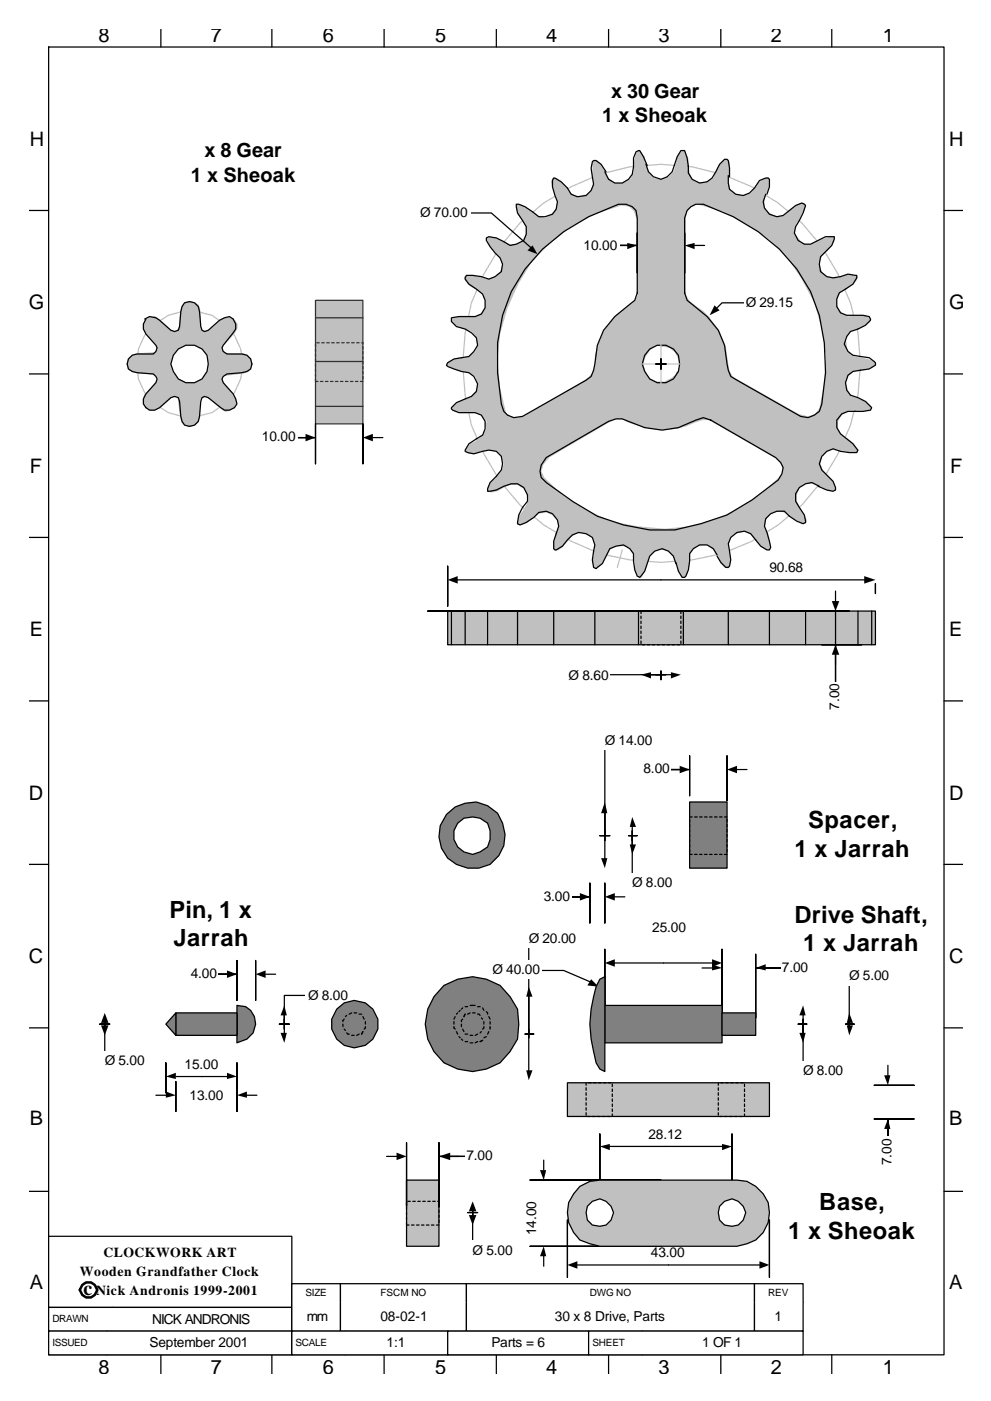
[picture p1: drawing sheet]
<svg xmlns="http://www.w3.org/2000/svg" width="210mm" height="297mm" viewBox="0 0 210 297" stroke-linecap="round" stroke-linejoin="round" font-family="sans-serif">
<path d="M110.3 47.3a46.1 46.1 0 0 1 23.3-11.9 42.1 42.1 0 0 1 44.2 22.7 40.5 40.5 0 0 1 0 38.1 40.9 40.9 0 0 1-24.6 21.2 46.3 46.3 0 0 1-25.9 0l-6.1-2.7a39.3 39.3 0 0 1-18.5-18.5l-2.7-6.1a46.3 46.3 0 0 1 0-25.9l2.7-6.1 3.4-5.8zM32.8 68.7a11.8 11.8 0 0 1 12.2-1.8 11.3 11.3 0 0 1 2.6 18.7l-2.6 1.9a11.5 11.5 0 0 1-15.6-7.2l-.3-3.1 .3-3.2 1.3-2.9z" fill="none" stroke="#c0c0c0" stroke-width=".26"/>
<path d="M200.3 252.6h4z" fill="#fff"/>
<g fill="none" stroke="#000" stroke-width=".26">
<path d="M10.3 10h190v277.2h-190zM34.1 6.2v3.8M57.7 6.2v3.8M81.5 6.2v3.8M105.3 6.2v3.8M129.1 6.2v3.8M152.9 6.2v3.8M176.5 6.2v3.8M6.3 44.6h4M200.3 44.6h4M6.3 79.3h4M200.3 79.3h4"/>
<path d="M6.3 113.9h4M200.3 113.9h4M6.3 148.6h4M200.3 148.6h4M6.3 183.3h4M200.3 183.3h4M6.3 217.9h4M200.3 217.9h4M6.3 252.6h4M200.3 252.6h4M34.1 287.2v4.1M57.7 287.2v4.1"/>
<path d="M81.5 287.2v4.1M105.3 287.2v4.1M129.1 287.2v4.1M152.9 287.2v4.1M176.5 287.2v4.1"/>
</g>
<path d="M10.3 262.1h51.6v15.1h-51.6z" fill-rule="evenodd" fill="#fff" stroke="#000" stroke-width=".26"/>
<path d="M61.9 272.2h10.3v3.9h-10.3z" fill-rule="evenodd" fill="#fff"/>
<path d="M61.9 276.1v-3.9h10.3v3.9" fill="none" stroke="#000" stroke-width=".26"/>
<path d="M72.2 272.2h26.8v3.9h-26.8z" fill-rule="evenodd" fill="#fff"/>
<path d="M72.2 276.1v-3.9h26.8v3.9" fill="none" stroke="#000" stroke-width=".26"/>
<path d="M99 272.2h61.1v3.9h-61.1z" fill-rule="evenodd" fill="#fff"/>
<path d="M99 276.1v-3.9h61.1v3.9" fill="none" stroke="#000" stroke-width=".26"/>
<path d="M160.1 272.2h10.3v3.9h-10.3z" fill-rule="evenodd" fill="#fff"/>
<path d="M160.1 276.1v-3.9h10.3v3.9" fill="none" stroke="#000" stroke-width=".26"/>
<path d="M10.3 277.2h13.5v5h-13.5z" fill-rule="evenodd" fill="#fff"/>
<path d="M23.8 277.2h-13.5v5h13.5" fill="none" stroke="#000" stroke-width=".26"/>
<path d="M23.8 277.2h38.1v5h-38.1z" fill-rule="evenodd" fill="#fff"/>
<path d="M23.8 277.2h38.1v5h-38.1" fill="none" stroke="#000" stroke-width=".26"/>
<path d="M61.9 276.1h10.3v6.1h-10.3z" fill-rule="evenodd" fill="#fff"/>
<path d="M61.9 276.1v6.1h10.3v-6.1" fill="none" stroke="#000" stroke-width=".26"/>
<path d="M72.2 276.1h26.8v6.1h-26.8z" fill-rule="evenodd" fill="#fff"/>
<path d="M72.2 276.1v6.1h26.8v-6.1" fill="none" stroke="#000" stroke-width=".26"/>
<path d="M99 276.1h61.1v6.1h-61.1z" fill-rule="evenodd" fill="#fff"/>
<path d="M99 276.1v6.1h61.1v-6.1" fill="none" stroke="#000" stroke-width=".26"/>
<path d="M160.1 276.1h10.3v6.1h-10.3z" fill-rule="evenodd" fill="#fff"/>
<path d="M160.1 276.1v6.1h10.3v-6.1" fill="none" stroke="#000" stroke-width=".26"/>
<path d="M10.3 282.2h12.5v5h-12.5z" fill-rule="evenodd" fill="#fff"/>
<path d="M22.8 282.2h-12.5v5h12.5" fill="none" stroke="#000" stroke-width=".26"/>
<path d="M22.8 282.2h39.1v5h-39.1z" fill-rule="evenodd" fill="#fff"/>
<path d="M22.8 282.2h39.1v5h-39.1" fill="none" stroke="#000" stroke-width=".26"/>
<path d="M61.9 282.2h11.4v5h-11.4z" fill-rule="evenodd" fill="#fff"/>
<path d="M73.3 282.2h-11.4v5h11.4" fill="none" stroke="#000" stroke-width=".26"/>
<path d="M73.3 282.2h21.7v5h-21.7z" fill-rule="evenodd" fill="#fff"/>
<path d="M73.3 282.2h21.7v5h-21.7" fill="none" stroke="#000" stroke-width=".26"/>
<path d="M95 282.2h29.9v5h-29.9z" fill-rule="evenodd" fill="#fff" stroke="#000" stroke-width=".26"/>
<path d="M124.9 282.2h11.4v5h-11.4z" fill-rule="evenodd" fill="#fff"/>
<path d="M136.3 282.2h-11.4v5h11.4" fill="none" stroke="#000" stroke-width=".26"/>
<path d="M136.3 282.2h34.1v5h-34.1z" fill-rule="evenodd" fill="#fff"/>
<path d="M136.3 282.2h34.1v5h-34.1" fill="none" stroke="#000" stroke-width=".26"/>
<path d="M66.9 63.7h10.1v26.2h-10.1z" fill-rule="evenodd" fill="#c0c0c0" stroke="#333" stroke-width=".26"/>
<g fill="none" stroke="#333" stroke-width=".26">
<path d="M66.9 67.4h10.1M66.9 76.1v.5h10.1v.6M66.9 72.9v.6M66.9 74v.5M66.9 75.1v.5M66.9 77.2v.5M66.9 78.2v.6M66.9 79.3v.5M67.2 72.7h.5M68.3 72.7h.5M69.3 72.7h.5M70.4 72.7h.5"/>
<path d="M71.4 72.7h.6M72.5 72.7h.5M73.6 72.7h.5M74.6 72.7h.5M75.7 72.7h.5M76.7 72.7h.3v.2M77 73.5v.5M77 74.5v.6M77 75.6v.5M77 77.7v.5M77 78.8v.5M77 79.8v.5"/>
<path d="M66.9 86.2h10.1M66.9 80.3v.6h.6M68 80.9h.5M69.1 80.9h.5M70.1 80.9h.5M71.2 80.9h.5M72.2 80.9h.6M73.3 80.9h.5M74.3 80.9h.6M75.4 80.9h.5M76.5 80.9h.5"/>
</g>
<path d="M66.9 89.9v8.4zM77 89.9v8.4zM59.3 92.8h7.6z" fill-rule="evenodd" fill="#fff"/>
<path d="M62.7 92.8h2.4M66.9 89.9v8.4v-8.4M66.9 92.8h-7.6h7.6M77 89.9v8.4v-8.4M79.1 92.8h2.1" fill="none" stroke="#000" stroke-width=".26"/>
<path d="M64.8 92l2.1 .8-2.1 .8zM77 92.8l2.1-.8v1.6z" fill="#000"/>
<g fill="#fff">
<path d="M55.3 90.7h7.9v3.9h-7.9z" fill-rule="evenodd"/>
<path d="M95 120v8.5zM185.7 123.7v2.2z" fill-rule="evenodd"/>
</g>
<path d="M95 120v8.5v-8.5M96.8 122.9h86.8M185.7 125.9v-2.2v2.2" fill="none" stroke="#000" stroke-width=".26"/>
<path d="M95 122.9l2.1-.8v1.6zM183.4 122.1l2.3 .8-2.3 .8z" fill="#000"/>
<g fill="#fff">
<path d="M162.7 118.4h8v4h-8z" fill-rule="evenodd"/>
<path d="M139.2 143.1h2.1zM140.2 142.3v1.8z" fill-rule="evenodd"/>
</g>
<path d="M129.1 143.1h11.1h-2.4M139.2 143.1h2.1h-2.1M140.2 144.1v-1.8v1.8M140.2 143.1h2.4" fill="none" stroke="#000" stroke-width=".26"/>
<path d="M136 143.1l2.1-.6v1.3zM142.3 142.5l2.2 .6-2.2 .7z" fill="#000"/>
<g fill="#fff">
<path d="M120.1 140.9h9.3v4.3h-9.3z" fill-rule="evenodd"/>
<path d="M146.3 160.2v8.5zM154.3 160.2v9.6zM139.2 163.2h7.1z" fill-rule="evenodd"/>
</g>
<path d="M142.1 163.2h2.1M146.3 160.2v8.5v-8.5M146.3 163.2h-7.1h7.1M154.3 160.2v9.6v-9.6M156.4 163.2h2.1" fill="none" stroke="#000" stroke-width=".26"/>
<path d="M144.2 162.4l2.1 .8-2.1 .8zM154.3 163.2l2.1-.8v1.6z" fill="#000"/>
<g fill="#fff">
<path d="M136 161h6.3v4h-6.3z" fill-rule="evenodd"/>
<path d="M127.3 177.2h2.1zM128.3 176.1v2.1z" fill-rule="evenodd"/>
</g>
<path d="M128.3 157.1v20.1v-5M127.3 177.2h2.1h-2.1M128.3 178.2v-2.1v2.1M128.3 177.2v5" fill="none" stroke="#000" stroke-width=".26"/>
<path d="M128.3 170l.6 2.4h-1.4zM127.5 181.9h1.4l-.6 2.2z" fill="#000"/>
<g fill="#fff">
<path d="M127.8 155h10.8v3.9h-10.8z" fill-rule="evenodd"/>
<path d="M133.3 177.2h1.9zM134.1 176.1v2.1z" fill-rule="evenodd"/>
</g>
<path d="M133.3 177.2h1.9h-1.9M134.1 178.2v-2.1v2.1M134.1 179v-1.8v10M134.1 175.1v2.1" fill="none" stroke="#000" stroke-width=".26"/>
<path d="M134.1 173.2l.8 2.1h-1.3zM133.6 179h1.3l-.8 2.2z" fill="#000"/>
<g fill="#fff">
<path d="M133.9 185.1h9.2v4h-9.2z" fill-rule="evenodd"/>
<path d="M128.3 201.3v14.5zM153.2 201.3v14.5z" fill-rule="evenodd"/>
</g>
<path d="M128.3 201.3v14.5v-14.5M130.2 204.2h21.1M153.2 201.3v14.5v-14.5" fill="none" stroke="#000" stroke-width=".26"/>
<path d="M128.3 204.2l2.1-.8v1.6zM151.1 203.4l2.1 .8-2.1 .8z" fill="#000"/>
<g fill="#fff">
<path d="M138.1 194.6h7.7v4h-7.7z" fill-rule="evenodd"/>
<path d="M111.4 219.3h1.8zM112.2 218.2v1.8z" fill-rule="evenodd"/>
</g>
<path d="M112.2 199.1v20.2v-8.3M111.4 219.3h1.8h-1.8M112.2 219.3v7.9M112.2 220v-1.8v1.8" fill="none" stroke="#000" stroke-width=".26"/>
<path d="M112.2 209.2l.8 2.1h-1.3zM111.7 226.9h1.3l-.8 2.1z" fill="#000"/>
<g fill="#fff">
<path d="M111.9 197h10.9v4h-10.9z" fill-rule="evenodd"/>
<path d="M169.3 217.1h1.9zM170.4 216.1v2.1z" fill-rule="evenodd"/>
</g>
<path d="M169.3 217.1h1.9h-1.9M170.4 218.2v-2.1v2.1M170.4 219.3v-2.2v10.1M170.4 215v2.1" fill="none" stroke="#000" stroke-width=".26"/>
<path d="M170.4 213.2l.5 2.1h-1.3zM169.6 219h1.3l-.5 2.1z" fill="#000"/>
<g fill="#fff">
<path d="M169.9 225.1h9.2v3.9h-9.2z" fill-rule="evenodd"/>
<path d="M179.4 217.1h1.8zM180.2 216.1v2.1z" fill-rule="evenodd"/>
</g>
<path d="M179.4 217.1h1.8h-1.8M180.2 218.2v-2.1v2.1M180.2 207.1v10v-.5M180.2 217.1v.6" fill="none" stroke="#000" stroke-width=".26"/>
<path d="M180.2 214.8l.8 2.1h-1.3zM179.7 217.4h1.3l-.8 2.1z" fill="#000"/>
<g fill="#fff">
<path d="M179.9 205h9.3v3.9h-9.3z" fill-rule="evenodd"/>
<path d="M120.4 258.7v12.1zM163.2 258.7v12.1z" fill-rule="evenodd"/>
</g>
<path d="M120.4 270.8v-12.1v12.1M122.2 268.2h39.2M163.2 270.8v-12.1v12.1" fill="none" stroke="#000" stroke-width=".26"/>
<path d="M120.4 268.2l2.1-.8v1.6zM161.1 267.4l2.1 .8-2.1 .8z" fill="#000"/>
<g fill="#fff">
<path d="M137.8 263.7h8v4h-8z" fill-rule="evenodd"/>
<path d="M127.3 240.4v15.4zM155.3 240.4v15.4z" fill-rule="evenodd"/>
</g>
<path d="M127.3 240.4v15.4v-15.4M129.1 243.1h24.1M155.3 240.4v15.4v-15.4" fill="none" stroke="#000" stroke-width=".26"/>
<path d="M127.3 243.1l2.1-.6v1.4zM153.2 242.5l2.1 .6-2.1 .8z" fill="#000"/>
<g fill="#fff">
<path d="M137.3 238.6h8v3.9h-8z" fill-rule="evenodd"/>
<path d="M112.4 264.2h27.8zM112.4 250.2h27.8z" fill-rule="evenodd"/>
</g>
<path d="M112.4 250.2h27.8h-27.8M115.4 246v2.1M112.4 264.2h27.8h-27.8M115.4 266.1v2.4" fill="none" stroke="#000" stroke-width=".26"/>
<path d="M114.6 248.1h1.3l-.5 2.1zM115.4 264.2l.5 2.1h-1.3z" fill="#000"/>
<g fill="#fff">
<path d="M110.9 254.4h3.9v7.7h-3.9z" fill-rule="evenodd"/>
<path d="M153.2 202.3v13.5zM160.3 202.3v13.5zM160.3 205.2h8.5z" fill-rule="evenodd"/>
</g>
<path d="M149 205.2h2.3M153.2 202.3v13.5v-13.5M160.3 202.3v13.5v-13.5M160.3 205.2h8.5h-8.5M162.2 205.2h2.4" fill="none" stroke="#000" stroke-width=".26"/>
<path d="M151.1 204.4l2.1 .8-2.1 .6zM160.3 205.2l2.2-.8v1.4z" fill="#000"/>
<path d="M165.6 203.1h6.4v4h-6.4z" fill-rule="evenodd" fill="#fff"/>
<path d="M146.3 170h8v14.1h-8z" fill-rule="evenodd" fill="#808080" stroke="#000" stroke-width=".26"/>
<g fill="none" stroke="#000" stroke-width=".26">
<path d="M146.3 173.2h.5M146.3 173.7v.6M146.3 174.8v.5M146.3 175.9v.5M146.3 176.9v.5M146.3 178v.5M146.3 179v.6M147.4 173.2h.5M148.4 173.2h.6M149.5 173.2h.5M150.5 173.2h.6M151.6 173.2h.5"/>
<path d="M152.7 173.2h.5M153.7 173.2h.6M154.3 173.7v.6M154.3 174.8v.5M154.3 175.9v.5M154.3 176.9v.5M154.3 178v.5M154.3 179v.6M146.3 181.2h.5M146.3 180.1v.5M147.4 181.2h.5M148.4 181.2h.6"/>
<path d="M149.5 181.2h.5M150.5 181.2h.6M151.6 181.2h.5M152.7 181.2h.5M153.7 181.2h.6M154.3 180.1v.5"/>
</g>
<path d="M86.3 250.2h6.8v14h-6.8z" fill-rule="evenodd" fill="#c0c0c0" stroke="#000" stroke-width=".26"/>
<g fill="none" stroke="#000" stroke-width=".26">
<path d="M86.3 259.2v.5h.5M86.3 255v.5M86.3 256v.6M86.3 257.1v.5M86.3 258.1v.6M86.5 254.7h.5M87.3 259.7h.5M87.6 254.7h.5M88.4 259.7h.5M88.6 254.7h.6M89.4 259.7h.6M89.7 254.7h.5"/>
<path d="M90.5 259.7h.5M90.8 254.7h.5M91.5 259.7h.6M91.8 254.7h.5M92.6 259.7h.5M92.9 254.7h.2v.3M93.1 255.5v.5M93.1 256.6v.5M93.1 257.6v.5M93.1 258.7v.5"/>
</g>
<path d="M86.3 242.3v13.5zM93.1 242.3v13.5zM93.1 245.2h8.8z" fill-rule="evenodd" fill="#fff"/>
<path d="M82 245.2h2.4M86.3 242.3v13.5v-13.5M93.1 242.3v13.5v-13.5M93.1 245.2h8.8h-8.8M95.2 245.2h2.2" fill="none" stroke="#000" stroke-width=".26"/>
<path d="M84.1 244.4l2.2 .8-2.2 .8zM93.1 245.2l2.4-.8v1.6z" fill="#000"/>
<g fill="#fff">
<path d="M98.7 243.1h6.1v3.9h-6.1z" fill-rule="evenodd"/>
<path d="M144.2 217.1h2.1zM145.3 216.1v2.1z" fill-rule="evenodd"/>
</g>
<path d="M114.6 205.8h5l5.5 2.3M144.2 217.1h2.1h-2.1M145.3 218.2v-2.1v2.1" fill="none" stroke="#000" stroke-width=".26"/>
<path d="M125.4 207.6l1.6 1.6-2.4-.3z" fill="#000"/>
<g fill="#fff">
<path d="M104 203.6h10.8v4h-10.8z" fill-rule="evenodd"/>
<path d="M35.2 225.3v6.4zM50.3 225.3v5.1z" fill-rule="evenodd"/>
</g>
<path d="M35.2 225.3v6.4v-6.4M37.3 228.2h10.9M50.3 225.3v5.1v-5.1" fill="none" stroke="#000" stroke-width=".26"/>
<path d="M35.2 228.2l2.1-.7v1.3zM48.2 227.5l2.1 .7-2.1 .6z" fill="#000"/>
<g fill="#fff">
<path d="M38.9 223.7h7.7v4h-7.7z" fill-rule="evenodd"/>
<path d="M50.3 203.6v8.5zM54.2 203.6v8.5zM43.1 206.6h7.2z" fill-rule="evenodd"/>
</g>
<path d="M46 206.6h2.2M50.3 203.6v8.5v-8.5M50.3 206.6h-7.2h7.2M54.2 203.6v8.5v-8.5M56.4 206.6h2.1" fill="none" stroke="#000" stroke-width=".26"/>
<path d="M48.2 205.8l2.1 .8-2.1 .7zM54.2 206.6l2.2-.8v1.5z" fill="#000"/>
<g fill="#fff">
<path d="M40.2 204.4h6.1v4h-6.1z" fill-rule="evenodd"/>
<path d="M59.3 217.1h2.1zM60.3 216.1v2.1z" fill-rule="evenodd"/>
</g>
<path d="M59.3 217.1h2.1h-2.1M60.3 218.2v-2.1v2.1M60.3 217.1v2.2M65.4 211h-5.1v6.1v-2.1" fill="none" stroke="#000" stroke-width=".26"/>
<path d="M60.3 213.2l.6 2.1h-1.4zM59.5 219h1.4l-.6 2.1z" fill="#000"/>
<g fill="#fff">
<path d="M64.8 208.9h9.3v4.3h-9.3z" fill-rule="evenodd"/>
<path d="M37.3 229.3v6.4zM50.3 229.3v6.4z" fill-rule="evenodd"/>
</g>
<path d="M33.1 232.2h2.1M37.3 229.3v6.4v-6.4M50.3 229.3v6.4v-6.4M52.1 232.2h2.4" fill="none" stroke="#000" stroke-width=".26"/>
<path d="M35.2 231.4l2.1 .8-2.1 .5zM50.3 232.2l2.1-.8v1.3z" fill="#000"/>
<g fill="#fff">
<path d="M39.7 230.1h7.9v4.2h-7.9z" fill-rule="evenodd"/>
<path d="M99.2 257.1h2.1zM100.3 256v2.1z" fill-rule="evenodd"/>
</g>
<path d="M99.2 257.1h2.1h-2.1M100.3 258.1v-2.1v2.1M100.3 257.6v-.5v7.9M100.3 256.6v.5" fill="none" stroke="#000" stroke-width=".26"/>
<path d="M100.3 254.7l.8 2.1h-1.6zM99.5 257.6h1.6l-.8 2.1z" fill="#000"/>
<g fill="#fff">
<path d="M100 262.9h9v4.2h-9z" fill-rule="evenodd"/>
<path d="M21.2 217.1h2.1zM22.2 216.1v2.1z" fill-rule="evenodd"/>
</g>
<path d="M21.2 217.1h2.1h-2.1M22.2 218.2v-2.1v2.1M22.2 217.7v-.6v8M22.2 216.6v.5" fill="none" stroke="#000" stroke-width=".26"/>
<path d="M22.2 214.8l.8 2.1h-1.6zM21.4 217.4h1.6l-.8 2.1z" fill="#000"/>
<path d="M22 223h9v3.9h-9z" fill-rule="evenodd" fill="#fff"/>
<g fill="#c0c0c0" stroke="#c0c0c0" stroke-width=".26">
<path d="M31 67.9l.7-.5 1.1-.3 .8 .5 2.9 2.7h1.1l2.6 6.9-6.9-2.7v-.8l-.2-.8-2.7-3.1v-1.1z" fill-rule="evenodd"/>
<path d="M27.3 76.1l.5-.5 1-.5 4-.3 .5-.3v-.2l6.9 2.9-6.9 2.9-.2-.5-.8-.3-3.2-.3-1.1-.2-.7-.6-.3-1z" fill-rule="evenodd"/>
<path d="M33.3 79.8l6.9-2.6-2.6 6.8h-.8l-.6 .3-2.3 2.1a2.08 2.08 0 0 1-2.8 .1 2.08 2.08 0 0 1-.4-2.7l2.6-2.9 .3-.6z" fill-rule="evenodd"/>
<path d="M40.2 77.2l3.2 6.8-.8 .3-.3 .8v3.2a1.99 1.99 0 0 1-1.8 2.1 1.99 1.99 0 0 1-2.1-1.9l-.6-4.5h-.5z" fill-rule="evenodd"/>
<path d="M40.2 77.2l6.9 2.6v.8l.3 .5 2.1 2.7a1.87 1.87 0 0 1-.8 3.2l-.8 .2-4-3.2-.5-.2-.5 .2z" fill-rule="evenodd"/>
<path d="M40.2 77.2l6.9-2.9 1.1 .8h3.4a2.01 2.01 0 0 1 1.8 1.8 2.01 2.01 0 0 1-1.5 2.1l-4.5 .6-.3 .5z" fill-rule="evenodd"/>
<path d="M42.9 70.3h.8l.7-.3 2.4-2.1a2.03 2.03 0 0 1 2.3-.4 2.03 2.03 0 0 1 1.2 2l-.6 1.1-2.6 2.9v1l-6.9 2.7z" fill-rule="evenodd"/>
<path d="M39.2 64.2l1-.3 1.1 .3 .8 .5 .2 .8 .3 4.3 .8 .5-3.2 6.9-2.9-6.9 .8-1.1 .3-3.1 .2-1.1z" fill-rule="evenodd"/>
</g>
<path d="M37.8 74a3.9 3.9 0 0 1 4.3-.5 3.9 3.9 0 0 1 2.1 3.7 3.8 3.8 0 0 1-3 4 3.8 3.8 0 0 1-4.4-2.4l-.6-1.6 .6-1.9z" fill-rule="evenodd" fill="#fff" stroke="#000" stroke-width=".26"/>
<path d="M30.7 67.6l1-.5 1.4 .3 3.1 2.6 .8 .3 .8-.3 .3-.8 .3-3.1 .2-1.1 .6-.8a2.12 2.12 0 0 1 3.1 1.9l.3 3.1 .3 .8 .5 .3 .8-.3 2.4-2.1 1-.5 1.1-.3a2.14 2.14 0 0 1 .8 3.5l-2.1 2.6-.3 .5 .3 .8 .8 .6h3.1a1.99 1.99 0 0 1 2.2 1.9 1.99 1.99 0 0 1-2.2 2l-3.1 .3-.8 .5-.3 .5 .3 .8 2.1 2.4 .5 1.1 .3 1a2.14 2.14 0 0 1-3.5 .8l-2.6-2.1-.8-.3-.5 .3-.3 .8-.3 3.2a1.99 1.99 0 0 1-2 2.1 1.99 1.99 0 0 1-1.9-2.1l-.3-3.2-.3-.8-.8-.3-.8 .3-2.3 2.1a2.06 2.06 0 0 1-2.9 0 2.06 2.06 0 0 1 0-2.9l2.1-2.4 .2-.8-.2-.5-.6-.5-3.4-.3-1.1-.2-.7-.6a2.12 2.12 0 0 1 1.8-3.1h3.4l.6-.6 .2-.8-.2-.5-2.1-2.4-.6-1v-1.1l.6-1.1" fill="none" stroke="#000" stroke-width=".26"/>
<g fill="#c0c0c0" stroke="#c0c0c0" stroke-width=".53">
<path d="M112.4 49.7l4.8-4a35.5 35.5 0 0 1 23.6-7.4v34.6l-1.9 .3a4.4 4.4 0 0 0-2.1 6.1l-9.8-5.8a15 15 0 0 1 7.7-9.3l.8-1.3v-16.2l-.8-2.1-1.1-1-1.8-.3a36 36 0 0 0-19.1 11.9 38.4 38.4 0 0 0-7.4 21.2l.5 5.8 1.4 5.6 1 .7 1.3 .3 1.6-.3 13-7.6 1-.8 1.1-1.3 .3-1.6v-1.9l.5-1.8 9.8 5.8v-.3l-30.2 17.7a39.4 39.4 0 0 1-3.7-30.6l2.1-6.1 3.2-5.3z" fill-rule="evenodd"/>
<path d="M106.4 96.2l30.1-17.2a4 4 0 0 0 6.1 1.3l1.3-1-.2 11.4-3.5 .2-3.4-.5-3.5-1.1-1.3-.8h-1.6l-14 8.2-1.3 1.6-.5 1.6 .8 1.6 4.2 4 4.8 2.9 5.2 2.4 5.6 1a34.1 34.1 0 0 0 31-11.1l.2-1.3-.5-1.3-1.1-1.1-14.3-8.2h-1.5l-3.5 1.3-1.8 .6 .2-11.7h-.2l30.4 17.7a39.5 39.5 0 0 1-43.4 18.6l-6.1-2.1-5.5-3.2-5.1-3.7-4.2-4.8z" fill-rule="evenodd"/>
<path d="M140.2 38.3a37.9 37.9 0 0 1 35.7 22.5l2.2 5.8 1.3 6.3a38.7 38.7 0 0 1-5.6 24.1l-30.1-17.4 .8-1.6-.3-1.9-.8-1.6-1.3-1-1.9-.3 10.1-5.8 2.1 2.9 1.3 3.2 .8 5.3 .8 1.3 14 7.9 2.1 .5 1.6-.5 1.1-1.3a34.2 34.2 0 0 0-3.7-27.5l-3.2-4.8-4-4-4.7-3.1-5-2.7-5.6-1.6-1.3 .6-1.1 1-.2 1.6v16.4l.7 1.3 3 2.2 1.3 1.3-10.1 5.8z" fill-rule="evenodd"/>
</g>
<g fill="#c0c0c0">
<path d="M169.3 51l1.6 .8h1.3l3-1.4 1.3-.2 .5 .2v.8l-.5 .8-.8 1.1-1.3 1.3-.6 1.6 .6 1.6a7.1 7.1 0 0 1-5.1-6.6z" fill-rule="evenodd"/>
<path d="M174.4 57.6l1 1 1.6 .3 1.6-.3 1.3-.5 2.1 .5-.2 .8-.8 .8-2.7 1.9-.8 1.3v1.6a6.4 6.4 0 0 1-3.1-7.4z" fill-rule="evenodd"/>
<path d="M177.5 65l1.1 1.3 1.3 .8 1.6-.2h1.6l1 .2 .8 .5-.5 .8-.8 .6-3.2 1.3-1 1.3v1.3a6.4 6.4 0 0 1-1.9-7.9z" fill-rule="evenodd"/>
<path d="M179.4 72.9l.5 1.6 1.3 1.1 2.9 .5 1.4 .5 .5 .6-.5 .5-1.1 .5-3.2 .6-1.3 1-.5 1.6-1.1-2.1-.5-2.1 .5-2.1z" fill-rule="evenodd"/>
<path d="M148.4 38.8l1.6-.3 1.3-.8 .6-1.5 .8-1.4 .8-.8 .8-.2 .5 .5v2.4l-.3 2.1 .5 1.6 1.1 .8-2.4 .5-2.1-.2-1.6-1.1z" fill-rule="evenodd"/>
<path d="M156.1 41.2l1.6 .3 1.6-.6 1.8-2.4 1.1-.8 .8-.2 .2 .8v1l-1 3.2v1.6l1 1.1a6.8 6.8 0 0 1-7.1-4z" fill-rule="evenodd"/>
<path d="M163.2 45.2l1.6 .7 1.6-.2 2.4-2.1 1.1-.6h.8l.2 .8-2.1 4-.3 1.6 .8 1.3a6.4 6.4 0 0 1-6.1-5.5z" fill-rule="evenodd"/>
<path d="M157.7 111l1.6-1.3 1.8-.8h2.4l-1 1.3-.3 1.6 .8 1.4 .5 2.6-.3 .8h-.7l-1.1-.8-2.1-2.4-1.3-.8-1.6 .6z" fill-rule="evenodd"/>
<path d="M148.4 115.5l1.9-1.6 1.8-1 1.9-.3 2.4 .3-1.4 1-.5 1.6 .5 3.2-.5 1.9-.8-.3-.8-.8-1.6-2.9-1.3-1.1z" fill-rule="evenodd"/>
<path d="M140.5 116.6l1.8-1.3 2.2-.8 1.8 .2 2.1 .8-1.3 .8-.8 1.4v1.5l-.3 1.6-.2 1.1-.5 .5-.8-.3-.6-1-1-3.2-1.1-1z" fill-rule="evenodd"/>
<path d="M132.3 115.5l2.1-.8 2.1-.2 4 1.8-1.6 .6-1.1 1-1 3.2-.5 1-.6 .6-1-1.9-.3-3.1-.8-1.4z" fill-rule="evenodd"/>
<path d="M179.4 81.1l.5 1.6 .8 1.3 2.9 1.1 1.1 .8 .2 .5-.5 .6-1 .2h-3.5l-1.3 .8-.8 1.3-.5-2.3v-2.2l.8-1.8z" fill-rule="evenodd"/>
<path d="M175.9 90.7l1.9-1.4v1.6l.8 1.4 2.4 1.5 .8 1.1 .2 .8-.5 .3h-1.1l-3.4-.8-1.6 .5-.8 1-.2-2.3 .5-2.1z" fill-rule="evenodd"/>
<path d="M170.9 99.1l1.6-1.3 1.9-1.1-.3 1.6 .5 1.4 2.1 2.3 .6 1.1v.8l-.6 .3-1.3-.3-2.9-1.3h-1.6l-1.3 .8 .5-2.4z" fill-rule="evenodd"/>
<path d="M165.6 105l1.9-1.1 2.1-.5-.5 1.6v1.3l2.1 3.9-.3 .8h-.8l-1.8-1-1.9-1.3-1.6-.3-1.3 .5 .8-2.1z" fill-rule="evenodd"/>
<path d="M102.9 89.3l1.9 1.6 1.3 1.6 .5 2.1-.2 2.1-1.1-1-1.6-.3-1.6 .3-1.6 .5h-1l-.8-.5 1-1.6 1.1-.5 1.6-1.3 .8-1.4z" fill-rule="evenodd"/>
<path d="M96 86.2l1.1-.8 2.9-1.4 1.1-1.3 .2-1.3a5.9 5.9 0 0 1 1.6 7.9l-.8-1.3-1.3-.5h-3.2l-1.3-.3-.5-.5z" fill-rule="evenodd"/>
<path d="M95.2 76.6l1.1-.5 3.2-.5 1.3-1.1 .5-1.3a7 7 0 0 1 0 8.2l-.5-1.6-1.3-.8a7.6 7.6 0 0 1-4.8-1.8z" fill-rule="evenodd"/>
<path d="M95.8 67.6l1.6-.5h3.4l1.3-.8 .8-1.3 .8 2.4-.2 2.1-.8 1.8-1.4 1.9-.2-1.6-1.1-1.3-2.9-1.1-1.1-.8z" fill-rule="evenodd"/>
<path d="M124.4 113.2l2.3-.3 2.2 .3 1.8 .7 1.6 1.9h-1.6l-1.3 .8-1.6 2.9-.8 .8-.5 .3-.6-.6-.2-1 .5-3.5-.5-1.6z" fill-rule="evenodd"/>
<path d="M117.2 109.2a6.3 6.3 0 0 1 7.2 4l-1.6-.3-1.4 .8-2.1 2.4-.8 .5-.8 .3a5.7 5.7 0 0 1 .8-5.1l-.2-1.6z" fill-rule="evenodd"/>
<path d="M111.1 103.6l2.4 .6 1.9 1 1.3 1.6 .5 2.4-1.3-.5-1.6 .2-2.4 1.9-1.3 .5h-.8v-.8l.3-1.1 1.8-2.9v-1.5z" fill-rule="evenodd"/>
<path d="M106.4 97l2.1 1.1 1.6 1.3 .8 1.8 .2 2.4-1.3-.8h-1.6l-1.3 .6-1.3 .8-1.4 .2-.7-.2v-.8l.5-1.1 1-.8 1.4-1.6 .5-1.6z" fill-rule="evenodd"/>
<path d="M126.2 33.8l.5 .2 .8 .8 1.6 2.9 1.3 1.1h1.6a6.7 6.7 0 0 1-7.6 2.7l1-1.1 .5-1.6-.2-1.6v-2.6z" fill-rule="evenodd"/>
<path d="M134.9 32.5l.6-.6 .5 .3 .8 1 .8 3.2 1 1.3 1.6 .3-1.8 1.3-2.1 .6-2.2-.3-2.1-.8 1.6-.8 .8-1.3v-1.6z" fill-rule="evenodd"/>
<path d="M144.5 32.2l.5-.3 .5 .6 .5 1 .3 3.2 .8 1.6 1.3 .5-2.1 .8-2.1 .3-2.1-.6-1.9-1.3 1.6-.5 1.1-1.1 .5-1.6 .3-1.6z" fill-rule="evenodd"/>
<path d="M98.4 58.6l.8-.2h1.1l3.2 .8 1.5-.6 1.1-1a6.6 6.6 0 0 1-3.2 7.7v-1.9l-.8-1.3-2.6-1.6-.8-1.1z" fill-rule="evenodd"/>
<path d="M103.2 50.4l.8-.2 1 .2 3.2 1.4h1.6l1.1-.8a6 6 0 0 1-4.8 6.6l.5-1.6-.5-1.3-2.1-2.4z" fill-rule="evenodd"/>
<path d="M109.5 43.3h.8l1.1 .5 2.6 1.9 1.6 .5 1.3-.8a6.4 6.4 0 0 1-6 5.6l.8-1.6v-1.3l-1.9-2.7z" fill-rule="evenodd"/>
<path d="M117.2 37.7h.8l1.1 .8 2.1 2.4 1.6 .8 1.3-.5-1.1 2.1-1.8 1.3-1.9 .8h-2.4l1.1-1.3 .3-1.3-1.4-4.3z" fill-rule="evenodd"/>
</g>
<g fill="none" stroke="#000" stroke-width=".26">
<path d="M128.6 36.4l-1.1-1.6-1-.8h-.6l-.2 .3-.3 1.3 .5 3.5-.5 1.3-1 1.1-1.9 .2-1.3-.5a6 6 0 0 0-3.7-3.5l-.3 .6v1.3l.5 1.9a2.83 2.83 0 0 1-2.1 4.4h-1.3l-2.9-2.1-1.3-.5h-.6l.3 1.9 1.9 2.9v1.6l-.6 1.3-1.6 .8-1.3 .2-2.9-1.6-1.6-.2-.5 .2v.6l.8 1.3 2.1 2.4 .5 1.3-.2 1.6-1.4 1-1.3 .6-1.6-.6-1.8-.2h-1.3l-.3 .8 .8 1 1.6 1.1a3.4 3.4 0 0 1 1 5.3l-1.3 .5h-3.4l-1.6 .3v.8l1 1 1.9 .6 1.3 .8 1.1 1 .2 1.6-.8 1.3-1 1.1-3.2 .5-1.3 .8-.3 .5a11.6 11.6 0 0 0 4.8 1.6l1 .8 .8 1.6-.2 1.6-1.1 1-3.2 1.4-1 1v.3l.2 .3 1.4 .5h3.4l1.3 .5 .8 1.3v1.6l-.5 1.4-2.9 1.8-.8 1.3v.3l.5 .3 1.3 .2 3.2-.8 1.6 .3 1.1 1 .2 1.6-.2 1.4-2.4 2.6-.5 1.3v.6l1.8-.3 1.6-.8 1.6-.5h1.3l1.3 .8 .8 1.6v1.3a6.3 6.3 0 0 0-2.1 4.7l.5 .3 1.4-.5 1.5-1.1 1.1-1a3 3 0 0 1 3.6 .8 3 3 0 0 1 .1 3.7l-.5 1.5v1.6l.2 .3h.3l1.3-.8 1.1-1.3a3.3 3.3 0 0 1 5.3-.6l.5 1.6-.5 3.2 .2 1.6 .6 .3 1.3-1.1 1.6-3.2 1.3-.5 1.6-.3 1.3 .8 .8 1.1v1.6l.3 1.8 .5 1.3 .5 .3 1.1-1.3 1-3.2 1.1-1 1.6-.6 1.3 .6 1.1 1 .5 1.6M137.1 34.8l.5 1.6 1 1.1 1.6 .5 1.4-.5 1-1.1 1.1-3.2 .8-1.3h.8l.5 1.6 .2 1.9M137.3 35.1l-.8-1.9-.8-1.3h-.2l-.6 .3-.5 1.3v1.9a3.1 3.1 0 0 1-2.5 3.4 3.1 3.1 0 0 1-3.6-2.4M146 35.1v1.6l.8 1.3a3.1 3.1 0 0 0 5.1-1.6l.8-1.6 1-1h.6l.2 .2 .3 1.6v1.9M154.5 37.2v1.6l.3 1.3a3.1 3.1 0 0 0 5.3-.2l1-1.6 1.4-.6h.5l.2 .3v1.6l-.5 1.6M115.1 52.8l4.5-3.7 5.3-3.2 6.3-2.6h1.6l1.3 .5 .8 .8 .3 1.6v15.9l-.5 1.6-4.3 3.4-2.3 2.9-1.4 3.2-.5 4-.3 1.3-.5 1.3-1 .8-13.5 7.7-1.9 .2-1.3-.5-.8-.8-.5-1.6-.8-6.6v-6.3a30.3 30.3 0 0 1 9.5-19.9zM146.6 43.8l1-.5h1.6a40.2 40.2 0 0 1 19.9 13.8l2.9 4.7a40.1 40.1 0 0 1 2.4 23.8l-.6 1.6-1 .8-1.4 .5-1.5-.2-14.9-8.5-.5-1.3-.8-5.3-1.3-3.2-2.4-2.9-4.2-3.4-.5-1.6v-15.9l.5-1.6zM162.5 41.2a3 3 0 0 0 .1 3.6 3 3 0 0 0 3.6 .9l2.6-2.1 1.3-.6 .6 .3 .2 .3-.5 1.6-1.6 2.9-.3 1.3 .8 1.6 1.4 .8h1.3l3.2-1.6h1.8v.5l-.5 1.3-2.4 2.4-.3 1.6 .3 1.6 1.3 1 1.3 .3 1.6-.3 1.6-.5 1.9 .3v.5l-.8 1.3-2.9 1.9-.6 1.3v1.6l.8 1.3 1.4 .6h3.4l1.3 .2 .3 .5v.3l-1.1 1.1-1.6 .8-1.6 .5-.7 1-.6 1.6 .8 1.6 1.1 .8 3.4 .5 1.3 1.1v.5l-1.3 .8-1.8 .3a2.92 2.92 0 0 0-3.2 2.6 2.92 2.92 0 0 0 2.6 3.2l1.6 .8 1.3 1.3-.2 .6-1.6 .2h-1.9M137.8 74a3.9 3.9 0 0 1 4.3-.5 3.9 3.9 0 0 1 2.1 3.7 3.8 3.8 0 0 1-3 4 3.8 3.8 0 0 1-4.4-2.4l-.5-1.6 .5-1.9zM115.9 97l13.2-7.7 1.6-.5h1.3l1.3 .5a13.9 13.9 0 0 0 14.3-.2l1.6-.6 1.6 .6 13.8 7.9 1 1.1 .6 1-.3 1.4-.8 1.3-5.6 4.2-5.2 3.2-5.6 1.8-5.6 1.4h-5.3l-5.5-1.1-5.6-1.9-5.3-3.1-5.5-4-1.1-1.1-.2-1.3 .2-1.3zM181.5 87.2h-1.6l-1.3 .6-1.1 1.3v1.6l.8 1.3 2.7 2.1 1 1.3-.2 .6h-1.6l-1.9-.3-1.6-.5-1.3 .5-1 1-.6 1.6 .6 1.4 2.3 2.3 .6 1.4v.5l-.6 .3-1.3-.3-1.8-.8M152.1 117.7a3.1 3.1 0 0 0-2.8-2.3 3.1 3.1 0 0 0-3 2 6.8 6.8 0 0 1-1 5h-.6l-.8-1.3-.5-1.9"/>
<path d="M173.8 103.1l-1.6-.8a3.2 3.2 0 0 0-3.1 1.8 3.2 3.2 0 0 0 .5 3.5l1.1 1.6 .2 1.6-.5 .2-1.3-.5-1.6-1.1-1.1-1h-1.6a2.83 2.83 0 0 0-2.1 4.5l.8 3.2-.3 .5h-.5l-1.3-.8-1.1-1.3a3 3 0 0 0-3.9-1.6 3 3 0 0 0-1.6 4l.2 1.8-.2 1.3-.3 .3h-.5l-1.1-1.1-.8-1.3"/>
</g>
<path d="M135.2 77.2h10.1M140.2 72.1v10.1M132 116.6l-1 3.7" fill="none" stroke="#c0c0c0" stroke-width=".26"/>
<path d="M94.2 208.9a10.5 10.5 0 0 1 11.9 0l2.1 2.4 1.6 2.7 .3 3.1-.3 3.2-1.6 2.7-2.1 2.3a10.5 10.5 0 0 1-11.9 0 10.5 10.5 0 0 1 0-16.4z" fill-rule="evenodd" fill="#808080" stroke="#000" stroke-width=".26"/>
<g fill="none" stroke="#000" stroke-width=".26">
<path d="M96.3 217.7v.2l.3 .3M96.3 216.6v.5M96.6 215.5l-.3 .6M96.8 218.7l.3 .6M97.1 214.8l-.3 .2M97.4 219.8l.2 .2M97.6 214.2l-.2 .3M97.9 217.1v.6M98.2 213.7l-.3 .3M98.2 218.2l.2 .5M98.2 216.1l-.3 .2v.3M98.7 213.4h.5"/>
<path d="M98.7 219.3h.5M98.7 215l-.3 .5M99.7 213.2h1.1M99.7 219.5h.6M99.7 214.8l-.5 .2M100.3 214.8h.5M101.3 213.4h.6M101.3 215h.3l.3 .3M101.3 219.3l-.5 .2M102.1 215.8l.3 .3M102.1 218.7l-.2 .3M102.4 213.7l.3 .5"/>
<path d="M102.7 216.6v.5M102.7 217.7v.2l-.3 .3M103.2 214.5l.3 .3v.2M103.2 219.8l-.5 .2M103.7 215.5l.3 .6M103.7 218.7l-.2 .6M104 216.6v.5M104 217.7v.5M97.9 220.3l.3 .3M98.7 220.8h.5M99.7 221.1h.6M101.3 220.8l-.5 .3"/>
<path d="M102.4 220.6l-.5 .2"/>
</g>
<path d="M95 129.6h90.7v7.1h-90.7z" fill-rule="evenodd" fill="#c0c0c0" stroke="#000" stroke-width=".26"/>
<g fill="none" stroke="#000" stroke-width=".26">
<path d="M136 130.6v.5M136 131.7v.5M136 132.7v.6M136 133.8v.5M136 134.8v.6M136 135.9v.5M136.3 136.7h.5M136.5 129.6h-.5v.5M137.1 129.6h.5M137.3 136.7h.5M138.1 129.6h.5M138.4 136.7h.5"/>
<path d="M139.2 129.6h.5M139.4 136.7h.6M140.2 129.6h.6M140.5 136.7h.5M141.3 129.6h.5M141.6 136.7h.5M142.3 129.6h.6M142.6 136.7h.5M143.4 129.6h.5M143.7 136.7h.5M144.5 129.6v.5M144.5 130.6v.5"/>
<path d="M144.5 131.7v.5M144.5 132.7v.6M144.5 133.8v.5M144.5 134.8v.6M144.5 135.9v.5"/>
</g>
<path d="M174.4 136.7h8.4zM90.8 129.6h89.4zM177.3 136.7v10.8z" fill-rule="evenodd" fill="#c0c0c0"/>
<path d="M174.4 136.7h8.4h-8.4M177.3 136.7v10.8v-10.8M177.3 125.3v2.4M177.3 138.6v2.3M180.2 129.6h-89.4h89.4" fill="none" stroke="#000" stroke-width=".26"/>
<path d="M177.3 136.7l.8 2.1h-1.6zM176.5 127.4h1.6l-.8 2.2z" fill="#000"/>
<path d="M175.2 144.6h3.9v6.1h-3.9z" fill-rule="evenodd" fill="#fff"/>
<g fill="none" stroke="#000" stroke-width=".26">
<path d="M95.8 129.6v7.1M98.7 129.6v7.1M103.5 129.6v7.1M109.8 129.6v7.1M117.5 129.6v7.1M126.2 129.6v7.1M135.5 129.6v7.1M145 129.6v7.1M154.5 129.6v7.1M163.2 129.6v7.1M170.9 129.6v7.1M177.3 129.6v7.1"/>
<path d="M182 129.6v7.1M184.9 129.6v7.1"/>
</g>
<path d="M50.3 213.2a3.8 3.8 0 0 1 3.5 1.8 3.8 3.8 0 0 1-.1 4l-1.3 1.3-2.1 .8z" fill-rule="evenodd" fill="#808080" stroke="#000" stroke-width=".26"/>
<path d="M50.3 215v4.3" fill="none" stroke="#000" stroke-width=".26"/>
<g fill="#808080" stroke="#000" stroke-width=".26">
<path d="M37.3 214.8h13v4.7h-13z" fill-rule="evenodd"/>
<path d="M37.3 214.8v4.7l-2.1-2.4z" fill-rule="evenodd"/>
<path d="M128.3 213.2h24.9v7.9h-24.9z" fill-rule="evenodd"/>
<path d="M153.2 214.8h7.1v4.7h-7.1z" fill-rule="evenodd"/>
<path d="M127.3 207.6l1-.5v20.1l-1-.5-.8-1.4a26.7 26.7 0 0 1-.6-14l.6-2.1z" fill-rule="evenodd"/>
</g>
<path d="M123 251.5l2.1-1 2.2-.3h29.1a6.9 6.9 0 0 1 6.8 5.8 6.9 6.9 0 0 1-4.7 7.7l-2.1 .5h-29.1l-2.2-.5-2.1-.8a7.4 7.4 0 0 1 0-11.4z" fill-rule="evenodd" fill="#c0c0c0" stroke="#000" stroke-width=".26"/>
<g fill="#fff" stroke="#000" stroke-width=".26">
<path d="M124.6 255.8l1.1-1.1 1.6-.5 1.3 .5 1 1.1 .6 1.3a3 3 0 0 1-2.2 2.9 3 3 0 0 1-3.4-1.3l-.2-1.6z" fill-rule="evenodd"/>
<path d="M152.7 255.8l1-1.1 1.6-.5 1.3 .5 1.1 1.1 .5 1.3a3 3 0 0 1-2.2 2.9 3 3 0 0 1-3.3-1.3l-.3-1.6z" fill-rule="evenodd"/>
</g>
<path d="M120.4 229.6h42.8v7.1h-42.8z" fill-rule="evenodd" fill="#c0c0c0" stroke="#000" stroke-width=".26"/>
<g fill="none" stroke="#000" stroke-width=".26">
<path d="M124.4 229.6v.5M124.4 230.6v.6M124.4 231.7v.5M124.4 232.7v.6M124.4 233.8v.5M124.4 234.9v.5M124.4 235.9v.5M124.6 236.7h.5M124.9 229.6h.5M125.7 236.7h.5M125.9 229.6h.6M126.7 236.7h.6"/>
<path d="M127 229.6h.5M127.8 236.7h.5M128.1 229.6h.5M128.9 236.7h.5M129.1 229.6h.5M129.9 229.8v.6M129.9 230.9v.5M129.9 232v.5M129.9 233v.5M129.9 234.1v.5M129.9 235.1v.6M129.9 236.2v.5"/>
<path d="M152.4 229.6v.5M152.4 230.6v.6M152.4 231.7v.5M152.4 232.7v.6M152.4 233.8v.5M152.4 234.9v.5M152.4 235.9v.5M152.7 236.7h.5M152.9 229.6h.6M153.7 236.7h.6M154 229.6h.5M154.8 236.7h.5"/>
<path d="M155 229.6h.6M155.8 236.7h.6M156.1 229.6h.5M156.9 236.7h.5M157.2 229.6h.5M158 229.8v.6M158 230.9v.5M158 232v.5M158 233v.5M158 234.1v.5M158 235.1v.6M158 236.2v.5"/>
</g>
<path d="M94.7 172.7l1.9-1.6 2.1-.8 2.4-.3 2.4 .8 2.1 1.6a7.6 7.6 0 0 1-1.6 10.9 7.5 7.5 0 0 1-10.3-3.5l-.6-2.4 .3-2.3z" fill-rule="evenodd" fill="#808080" stroke="#000" stroke-width=".26"/>
<path d="M97.1 174.5l1.3-1 1.9-.3 1.6 .3 1.6 1 .5 1.6v1.9l-.5 1.6-1.6 1-1.6 .6a4.1 4.1 0 0 1-3.7-2.4 4.1 4.1 0 0 1 .5-4.3z" fill-rule="evenodd" fill="#fff" stroke="#000" stroke-width=".26"/>
<circle cx="75.3" cy="217.1" r="5" fill="#808080" stroke="#000" stroke-width=".26"/>
<g fill="none" stroke="#000" stroke-width=".26">
<path d="M72.8 217.1v.6M73 218.2l.3 .3M73 216.1l-.2 .2v.3M73.6 219l.2 .3h.3M73.6 215.3l-.3 .2M74.6 219.5h.5M74.6 214.8l-.5 .2M75.1 214.8h.6M76.2 215h.5M76.2 219.3l-.5 .2M77 215.5l.3 .6M77 218.7l-.3 .6"/>
<path d="M77.5 216.6v.5M77.5 217.7v.2l-.2 .3"/>
</g>
<path d="M125.1 187.2v8.5zM128.3 187.2v8.5zM118.3 190.1h6.8z" fill-rule="evenodd" fill="#fff"/>
<path d="M120.9 190.1h2.4M125.1 187.2v8.5v-8.5M125.1 190.1h-6.8h6.8M128.3 187.2v8.5v-8.5M130.2 190.1h2.4" fill="none" stroke="#000" stroke-width=".26"/>
<path d="M123 189.4l2.1 .7-2.1 .8zM128.3 190.1l2.1-.7v1.5z" fill="#000"/>
<g fill="#fff">
<path d="M115.1 188h6.3v4h-6.3z" fill-rule="evenodd"/>
<path d="M185.5 237.2h8.4zM185.5 230.1h8.4zM188.4 237.2v6.9z" fill-rule="evenodd"/>
</g>
<path d="M185.5 237.2h8.4h-8.4M185.5 230.1h8.4h-8.4M188.4 237.2v6.9v-6.9M188.4 225.9v2.3M188.4 239.1v2.4" fill="none" stroke="#000" stroke-width=".26"/>
<path d="M188.4 237.2l.5 2.2h-1.3zM187.6 228h1.3l-.5 2.1z" fill="#000"/>
<g fill="#fff">
<path d="M186.3 240.9h3.9v6.4h-3.9z" fill-rule="evenodd"/>
<path d="M139.2 77.2h2.1zM140.2 76.1v2.1z" fill-rule="evenodd"/>
</g>
<path d="M139.2 77.2h2.1h-2.1M140.2 78.2v-2.1v2.1M158.2 64.2h-5l-1.3 1.3" fill="none" stroke="#000" stroke-width=".26"/>
<path d="M151.6 64.7l1.1 1.1-2.2 1.1z" fill="#000"/>
<g fill="#fff">
<path d="M158 62.1h10.8v4h-10.8z" fill-rule="evenodd"/>
<path d="M139.2 77.2h2.1zM140.2 76.1v2.1z" fill-rule="evenodd"/>
</g>
<path d="M99.2 45.2h5l8.5 7.4M139.2 77.2h2.1h-2.1M140.2 78.2v-2.1v2.1" fill="none" stroke="#000" stroke-width=".26"/>
<path d="M113 52l1 1.9-2.1-.8z" fill="#000"/>
<g fill="#fff">
<path d="M88.9 43h10.8v4h-10.8z" fill-rule="evenodd"/>
<path d="M135.2 49.4v8.5zM145.3 49.4v8.5zM127.5 52h7.7z" fill-rule="evenodd"/>
</g>
<path d="M131 52h2.3M135.2 49.4v8.5v-8.5M135.2 52h-7.7h7.7M145.3 49.4v8.5v-8.5M147.4 52h2.1" fill="none" stroke="#000" stroke-width=".26"/>
<path d="M133.1 51.5l2.1 .5-2.1 .8zM145.3 52l2.1-.5v1.3z" fill="#000"/>
<path d="M123.6 49.9h7.9v4.3h-7.9z" fill-rule="evenodd" fill="#fff"/>
<path d="M17.5 272.4l.8-.5h1l.8 .5 .5 1.1-.5 1-.8 .6h-1l-.8-.6-.6-1z" fill="none" stroke="#000" stroke-width=".53"/>
<g font-size="5">
<text x="171.4" y="175.6">Spacer,</text>
<text x="168.5" y="181.7">1 x Jarrah</text>
<text x="36" y="194.6">Pin, 1 x</text>
<text x="168.5" y="195.7">Drive Shaft,</text>
<text x="36.8" y="200.5">Jarrah</text>
<text x="170.4" y="201.5">1 x Jarrah</text>
<text x="173.8" y="256.6">Base,</text>
<text x="167.2" y="262.6">1 x Sheoak</text>
</g>
<g font-size="4.2">
<text x="20.9" y="8.9">8</text>
<text x="44.7" y="8.9">7</text>
<text x="68.5" y="8.9">6</text>
<text x="92.3" y="8.9">5</text>
<text x="115.9" y="8.9">4</text>
<text x="139.7" y="8.9">3</text>
<text x="163.5" y="8.9">2</text>
<text x="187.3" y="8.9">1</text>
<text x="129.6" y="20.8">x 30 Gear</text>
<text x="127.8" y="25.8">1 x Sheoak</text>
<text x="6.3" y="30.9">H</text>
<text x="43.4" y="33.2">x 8 Gear</text>
<text x="201.3" y="30.9">H</text>
<text x="40.5" y="38.5">1 x Sheoak</text>
<text x="6.1" y="65.5">G</text>
<text x="201.3" y="65.5">G</text>
<text x="6.3" y="100.2">F</text>
<text x="201.6" y="100.2">F</text>
<text x="6.3" y="134.8">E</text>
<text x="201.3" y="134.8">E</text>
<text x="6.1" y="169.5">D</text>
<text x="201.3" y="169.5">D</text>
<text x="6.1" y="204.2">C</text>
<text x="201.3" y="204.2">C</text>
<text x="6.3" y="238.6">B</text>
<text x="201.3" y="238.6">B</text>
<text x="6.3" y="273.2">A</text>
<text x="17.7" y="274.5">c</text>
<text x="201.3" y="273.2">A</text>
<text x="20.9" y="291.2">8</text>
<text x="44.7" y="291.2">7</text>
<text x="68.5" y="291.2">6</text>
<text x="92.3" y="291.2">5</text>
<text x="115.9" y="291.2">4</text>
<text x="139.7" y="291.2">3</text>
<text x="163.5" y="291.2">2</text>
<text x="187.3" y="291.2">1</text>
</g>
<g font-size="2.9">
<text x="89.2" y="45.9">Ø 70.00</text>
<text x="123.8" y="53.1">10.00</text>
<text x="158.2" y="65">Ø 29.15</text>
<text x="55.6" y="93.6">10.00</text>
<text x="163.2" y="121.4">90.68</text>
<text x="120.6" y="144.1">Ø 8.60</text>
<text x="178.1" y="150.5" transform="rotate(-90 178.1 150.5)">7.00</text>
<text x="128.3" y="157.9">Ø 14.00</text>
<text x="136.5" y="164">8.00</text>
<text x="115.4" y="190.9">3.00</text>
<text x="134.1" y="188">Ø 8.00</text>
<text x="138.4" y="197.6">25.00</text>
<text x="112.2" y="199.9">Ø 20.00</text>
<text x="40.5" y="207.3">4.00</text>
<text x="104.5" y="206.6">Ø 40.00</text>
<text x="165.9" y="206">7.00</text>
<text x="180.2" y="207.9">Ø 5.00</text>
<text x="65.4" y="212.1">Ø 8.00</text>
<text x="22.2" y="225.9">Ø 5.00</text>
<text x="39.2" y="226.7">15.00</text>
<text x="170.4" y="228">Ø 8.00</text>
<text x="40.2" y="233.3">13.00</text>
<text x="99" y="246">7.00</text>
<text x="137.6" y="241.5">28.12</text>
<text x="189.2" y="247" transform="rotate(-90 189.2 247)">7.00</text>
<text x="113.8" y="261.8" transform="rotate(-90 113.8 261.8)">14.00</text>
<text x="22" y="266.6">CLOCKWORK ART</text>
<text x="100.3" y="266.1">Ø 5.00</text>
<text x="138.1" y="266.6">43.00</text>
<text x="16.9" y="270.6">Wooden Grandfather Clock</text>
<text x="20.4" y="274.5">Nick Andronis 1999-2001</text>
<text x="32.3" y="280.6">NICK ANDRONIS</text>
<text x="65.1" y="280.1">mm</text>
<text x="80.7" y="280.1">08-02-1</text>
<text x="117.7" y="280.1">30 x 8 Drive, Parts</text>
<text x="164.3" y="280.1">1</text>
<text x="31.7" y="285.7">September 2001</text>
<text x="82" y="285.7">1:1</text>
<text x="104.2" y="285.7">Parts = 6</text>
<text x="149" y="285.7">1 OF 1</text>
</g>
<g font-size="2.1">
<text x="64.8" y="274.8">SIZE</text>
<text x="80.7" y="274.8">FSCM NO</text>
<text x="125.1" y="274.8">DWG NO</text>
<text x="163" y="274.8">REV</text>
<text x="11.1" y="280.4">DRAWN</text>
<text x="11.1" y="285.4">ISSUED</text>
<text x="62.7" y="285.4">SCALE</text>
<text x="125.7" y="285.4">SHEET</text>
</g>
</svg>
